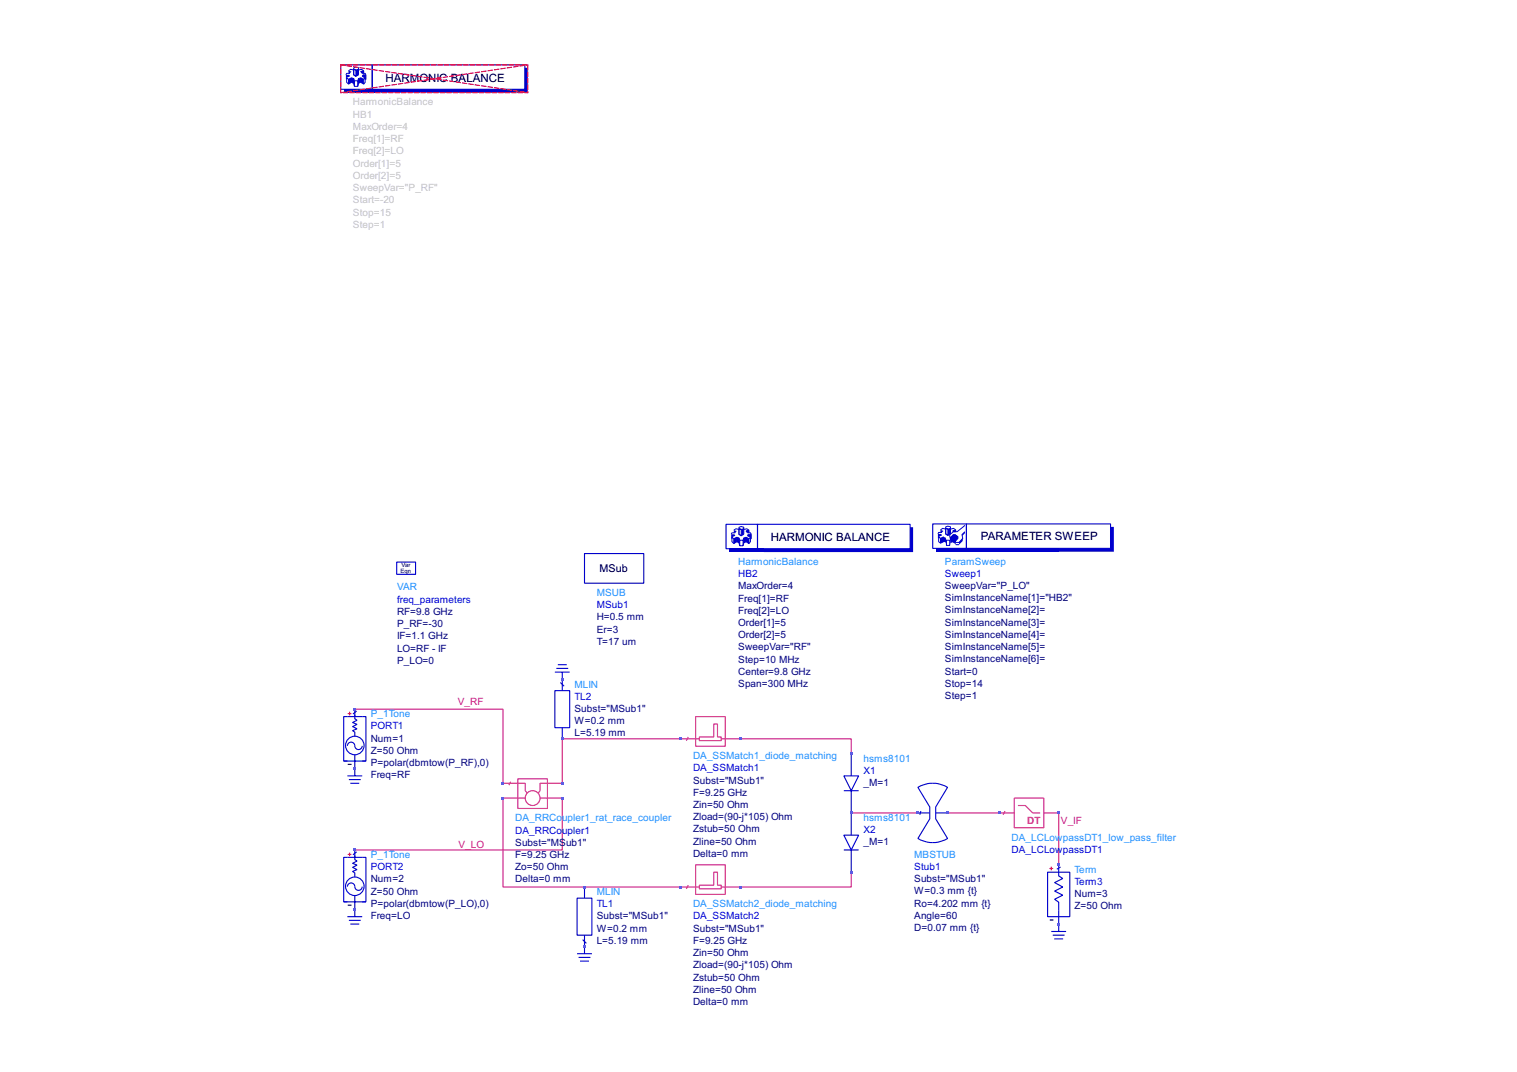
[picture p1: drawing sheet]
<svg xmlns="http://www.w3.org/2000/svg" width="297mm" height="210mm" viewBox="0 0 297 210" stroke-linecap="round" stroke-linejoin="round" font-family="sans-serif">
<path d="M69.5 138.9h29v14.5M98.5 156.3v17.4h34.8M110.1 156.3v10.1h-40.6M133.3 144.7h-23.2v8.7M144.9 144.7h21.8v2.9M166.7 159.2h13M185.5 159.2h10.2M207.3 159.2v10.1M166.7 170.8v2.9h-21.8" fill="none" stroke="#c71585" stroke-width=".22"/>
<path d="M66.7 12.7h6.2v4.8h-6.2zM72.9 12.7h29.9v4.8h-29.9z" fill="none" stroke="#0000cd" stroke-width=".22"/>
<g fill="none" stroke="#0000cd" stroke-width=".2">
<path d="M68.2 15.5l.6-.3v.9l-.6 .4zM68.2 15.5l-.3-.3v.9l.3 .4M68.5 14.4h-.6l-.2 .3M68.8 15.2l.5 .2v.9l-.5-.2M69.3 13.3l.4-.2 .5 .2v.3l-.5 .1-.4-.1zM69.3 13.6v1.1l.4 .2 .5-.2v-1.1M69.3 13.7l-.6-.1-.5 .3M69.3 16.3l.1 .6M69.3 15.4l.1 .4M69.4 16.9h.7M69.4 15.8v1.1M69.4 15.8h.7"/>
<path d="M70.1 15.8v1.1M70.2 13.7l.6-.1 .4 .3M70.2 16.3l-.1 .6M70.2 15.4l-.1 .4M70.6 15.2l.6 .3v1l-.6-.4zM70.6 15.2l-.4 .2v.9l.4-.2M71.2 14.4v-.5l-.6 .1 .3 .4h.6l.2 .3M71.2 15.5l.3-.3v.9l-.3 .4M71.7 14.7v.8h-.2M71.7 14.7h-.6l-.2 .2 .6 .3"/>
</g>
<g fill="#0000cd">
<path d="M67.3 17.5h6.8v.6h-6.8z"/>
<path d="M74.1 17.5h28.7v-4.2h.5v4.8h-29.2z"/>
<path d="M69.7 13.7l.5-.1v1.1l-.5 .2z"/>
</g>
<path d="M69.3 13.6l.4 .1v1.2l-.4-.2zM69.3 13.6l.4 .1" fill="none" stroke="#0000cd" stroke-width=".2"/>
<g fill="#0000cd">
<path d="M70.2 15.4l-.1 1.5v-1.1z"/>
<path d="M68.2 15.5l.6-.3v.9l-.6 .4z"/>
<path d="M70.2 15.4l.4-.2v.9l-.4 .2z"/>
<path d="M70.6 15.2l.6 .3v1l-.6-.4z"/>
<path d="M71.1 14.7h.6v.8h-.2v-.3l-.6-.3z"/>
<path d="M70.6 14l.6-.1v.5h-.3z"/>
<path d="M68.8 15.2l.5 .2 .1 .4v1.1l-.1-.6-.5-.2z"/>
<path d="M68.2 13.9l.6 .1-.3 .4h-.3z"/>
<path d="M67.7 14.7h.7l.1 .2-.6 .3v.3h-.2z"/>
</g>
<path d="M77.7 110.1h3.7v2.4h-3.7zM114.4 108.4h11.7v5.8h-11.7z" fill="none" stroke="#0000cd" stroke-width=".22"/>
<path d="M77.7 112.5h3.7v-2.4v2.4z" fill="#0000cd"/>
<path d="M68.1 149.7h.7M68.1 177.2h.7M205.6 180.1h.7" fill="none" stroke="#000" stroke-width=".22"/>
<g fill="none" stroke="#0000cd" stroke-width=".22">
<path d="M182.6 102.6h6.6v4.8h-6.6zM189.2 102.6h28.3v4.8h-28.3zM69.5 139.9v.8l.4 .3-.9 .5 .9 .3-.9 .5 .9 .4-.9 .4 .5 .3v.8M69.5 138.9v1.4M69.8 139.2l-.7 .6M108.6 135.2h2.9v7.3h-2.9zM108.6 131.6h2.9M108.9 130.9h2.4M109.2 130.2h1.8M109.7 133.6l.8 .8M110.1 131.6v1.5M110.1 133.3v1.9"/>
<path d="M67.3 149h4.4M68 149h-.7v-8.7h4.4v8.7h-.8M68 146a.77 .77 0 0 1 .9-.7 .77 .77 0 0 1 .6 1 .73 .73 0 0 0 .8 .5 .73 .73 0 0 0 .6-.8M68 151.9h2.9M68.3 152.6h2.3M68.6 153.4h1.7M69.5 147.8v4.1M110.1 142.5v1.9M165.2 151.9h2.9l-1.4 2.9zM165.2 154.8h2.9M166.7 147.6v4.3M166.7 154.8v8.7"/>
<path d="M179.7 159.2h2.4M180.3 158.8l-.2 .7M182.1 159.2v1.1l-2.4 3.9a5.7 5.7 0 0 0 5.8 0l-2.3-3.9v-1.1M182.1 159.2v-1.2l-2.4-3.8a5.7 5.7 0 0 1 5.8 0l-2.3 3.8v1.2M183.2 159.2h2.3M67.3 176.6h4.4M68 176.6h-.7v-8.7h4.4v8.7h-.8M68 173.6a.77 .77 0 0 1 .9-.7 .77 .77 0 0 1 .6 1 .73 .73 0 0 0 .8 .4 .73 .73 0 0 0 .6-.7M68 179.5h2.9M69.5 167.5v.8l.4 .3-.9 .4 .9 .4-.9 .4 .9 .5-.9 .3 .5 .3v.8M69.5 166.4v1.5M69.5 175.4v4.1"/>
<path d="M69.8 166.8l-.7 .6M113 175.9h2.9v7.2h-2.9zM114.4 173.9v2M165.2 163.5h2.9l-1.4 2.9zM165.2 166.4h2.9M166.7 166.4v4.4M205.1 170.8h4.4v8.7h-4.4zM207.3 169.3v2.2l.8 .5-1.6 .8 1.6 .9-1.6 .8 1.6 .8-1.6 .8 .8 .6v5.7M207.7 169.8l-.8 .4M68.3 180.2h2.3M68.6 180.9h1.7M113 186.7h2.9"/>
<path d="M113.3 187.5h2.3M113.6 188.2h1.7M114.1 184l.7 .7M114.4 183.1v2M114.4 185.3v1.4M205.8 182.4h2.9M206.1 183.1h2.4M206.4 183.8h1.8"/>
<circle cx="69.5" cy="146" r="1.81"/>
<circle cx="69.5" cy="173.5" r="1.81"/>
</g>
<path d="M68.1 139.7h.7M68.5 139.4v.7M68.1 167.3h.7M68.5 166.9v.8M205.5 170.1h.7M205.8 169.7v.7" fill="none" stroke="#ff4500" stroke-width=".22"/>
<g fill="none" stroke="#c71585" stroke-width=".22">
<path d="M133.3 144.7h3.6M134.8 144.3l-.4 .7M136.2 140.3h5.8v5.8h-5.8zM136.9 144.3h2.9v-2.5h.7v2.5h.7v.7h-4.3zM141.2 144.7h3.7M195.7 159.2h2.9M196.8 158.8l-.4 .7M198.6 156.3h5.8v5.8h-5.8zM199.3 157.7h1.5l1.4 1.5h1.5M204.4 159.2h2.9M133.3 173.7h3.6M134.8 173.3l-.4 .7"/>
<path d="M136.2 169.3h5.8v5.8h-5.8zM136.9 173.3h2.9v-2.5h.7v2.5h.7v.7h-4.3zM141.2 173.7h3.7"/>
</g>
<g fill="none" stroke="#0000cd" stroke-width=".2">
<path d="M184.2 105.4l.5-.3v1l-.5 .3zM184.2 105.4l-.4-.3v1l.4 .3M184.4 104.3h-.6l-.1 .2M185.2 103.2l.4-.2 .5 .2v.3l-.5 .1-.4-.1zM185.2 103.5v1l.4 .3 .5-.3v-1M185.2 103.6l-.6-.1-.4 .2M185.3 105.8h.7v1h-.7zM186.1 103.6l.6-.1 .4 .2M186.6 105.3v.8l.4 .3M186.6 106.1l-.5 .1M186.7 104.7v.4l-.6 .7v-.5zM187 104.7l.6 .4"/>
<path d="M187.1 106.6h.7M188.9 102.9l-1.5 1.2h-.7l-.7 .6v.4l.1 .2 .6-.6h.3l.6 .4v.3l-.6 .7 .1 .1h.7l.7-.8-.1-.7 .5-.6"/>
</g>
<g fill="#0000cd">
<path d="M183.2 107.4h24v.6h-24z"/>
<path d="M207.2 107.4h10.3v-4.2h.6v4.8h-10.9z"/>
<path d="M186.7 104.7h.3l.6 .4v.3l-.6 .7-.9-.5v-.3z"/>
<path d="M186 105.1l.1 .2v.5z"/>
<path d="M186.6 105.1l.5 .5-.1 .8-.4-.3-.5 .1v-.6z"/>
<path d="M186.6 104l.5-.3v.4h-.4z"/>
</g>
<path d="M186.6 104l.5-.3v.4h-.4z" fill="none" stroke="#0000cd" stroke-width=".2"/>
<g fill="#0000cd">
<path d="M188.9 104.1v.3l-.5 .6v-.3z"/>
<path d="M188.5 105.4v.5l-.7 .7v-.4z"/>
<path d="M187 106.1l.1 .1v.4l-.1-.1z"/>
<path d="M185.6 103.6l.5-.1v1l-.5 .3z"/>
</g>
<path d="M185.2 103.5l.4 .1v1.2l-.4-.3zM185.2 103.5l.4 .1" fill="none" stroke="#0000cd" stroke-width=".2"/>
<g fill="#0000cd">
<path d="M186.1 105.3l-.1 1.5z"/>
<path d="M184.2 105.4l.5-.3v1l-.5 .3z"/>
<path d="M184.7 105.1l.5 .2 .1 1.5-.1-.6-.5-.1z"/>
<path d="M184.2 103.7l.5 .3-.3 .3h-.2z"/>
<path d="M183.7 104.5h.6l.1 .3-.6 .3v.3h-.1z"/>
</g>
<g fill="none" stroke="#c71585" stroke-width=".22">
<path d="M98.5 153.4h4.3v1.4l.4 .5M98.5 156.3h4.3M100 153.1l-.3 .6M101.4 152.5h5.8v5.8h-5.8zM105.7 156.3h4.4M110.1 153.4h-4.4v1.4l-.3 .5"/>
<circle cx="104.3" cy="156.3" r="1.45"/>
</g>
<path d="M142.2 102.7h6.1v4.7h-6.1zM148.3 102.7h29.9v4.7h-29.9z" fill="none" stroke="#0000cd" stroke-width=".22"/>
<g fill="none" stroke="#0000cd" stroke-width=".2">
<path d="M143.7 105.5l.6-.3v.9l-.6 .3zM143.7 105.5l-.4-.3v.9l.4 .3M144 104.3h-.7l-.1 .3M144.3 105.2l.4 .1v1l-.4-.2M144.7 103.2l.4-.1 .5 .1v.3l-.5 .2-.4-.2zM144.7 103.5v1.1l.4 .3 .5-.3v-1.1M144.7 103.7l-.6-.2-.4 .3M144.7 106.3l.1 .6M144.7 105.3l.1 .5M144.8 106.9h.7M144.8 105.8v1.1M144.8 105.8h.7"/>
<path d="M145.5 105.8v1.1M145.6 103.7l.6-.2 .5 .3M145.6 106.3l-.1 .6M145.6 105.3l-.1 .5M146.1 105.2l.6 .3v.9l-.6-.3zM146.1 105.2l-.5 .1v1l.5-.2M146.7 104.3v-.5l-.6 .2 .3 .3h.5l.2 .3M146.7 105.5l.2-.3v.9l-.2 .3M147.1 104.6v.9h-.2M147.1 104.6h-.6l-.1 .3 .5 .3"/>
</g>
<g fill="#0000cd">
<path d="M142.7 107.4h6.9v.7h-6.9z"/>
<path d="M149.6 107.4h28.6v-4.2h.6v4.9h-29.2z"/>
<path d="M145.1 103.7l.5-.2v1.1l-.5 .3z"/>
</g>
<path d="M144.7 103.5l.4 .2v1.2l-.4-.3zM144.7 103.5l.4 .2" fill="none" stroke="#0000cd" stroke-width=".2"/>
<g fill="#0000cd">
<path d="M145.6 105.3l-.1 1.6v-1.1z"/>
<path d="M143.7 105.5l.6-.3v.9l-.6 .3z"/>
<path d="M145.6 105.3l.5-.1v.9l-.5 .2z"/>
<path d="M146.1 105.2l.6 .3v.9l-.6-.3z"/>
<path d="M146.5 104.6h.6v.9h-.2v-.3l-.5-.3z"/>
<path d="M146.1 104l.6-.2v.5h-.3z"/>
<path d="M144.3 105.2l.4 .1 .1 .5v1.1l-.1-.6-.4-.2z"/>
<path d="M143.7 103.8l.6 .2-.3 .3h-.3z"/>
<path d="M143.2 104.6h.6l.2 .3-.7 .3v.3h-.1z"/>
</g>
<path d="M66.7 12.7h36.6v5.4h-36.6zM66.7 18.1l36.6-5.4M66.7 12.7l36.6 5.4" fill="none" stroke="#f00" stroke-width=".21" stroke-dasharray=".8 .4"/>
<g fill="#4169e1">
<path d="M69.2 177.7h.6v.6h-.6z"/>
<path d="M69.2 166.1h.6v.6h-.6z"/>
<path d="M69.2 150.2h.6v.6h-.6z"/>
<path d="M69.2 138.6h.6v.6h-.6z"/>
<path d="M98.2 156h.6v.6h-.6z"/>
<path d="M98.2 153.1h.6v.6h-.6z"/>
<path d="M109.8 156h.6v.6h-.6z"/>
<path d="M109.8 153.1h.6v.6h-.6z"/>
<path d="M109.8 144.4h.6v.6h-.6z"/>
<path d="M109.8 132.8h.6v.5h-.6z"/>
<path d="M114.2 185h.5v.6h-.5z"/>
<path d="M114.2 173.4h.5v.6h-.5z"/>
<path d="M133 173.4h.6v.6h-.6z"/>
<path d="M133 144.4h.6v.6h-.6z"/>
<path d="M144.6 173.4h.6v.6h-.6z"/>
<path d="M144.6 144.4h.6v.6h-.6z"/>
<path d="M166.4 170.5h.6v.6h-.6z"/>
<path d="M166.4 158.9h.6v.6h-.6z"/>
<path d="M166.4 147.3h.6v.6h-.6z"/>
<path d="M179.4 158.9h.6v.6h-.6z"/>
<path d="M185.2 158.9h.6v.6h-.6z"/>
<path d="M195.4 158.9h.6v.6h-.6z"/>
<path d="M207 180.6h.6v.6h-.6z"/>
<path d="M207 169h.6v.6h-.6z"/>
<path d="M207 158.9h.6v.6h-.6z"/>
</g>
<g font-size="2.2">
<text x="75.5" y="16">HARMONIC BALANCE</text>
<text x="150.9" y="106">HARMONIC BALANCE</text>
<text x="192.1" y="105.8">PARAMETER SWEEP</text>
</g>
<text font-size="2.1" x="117.4" y="111.9">MSub</text>
<g font-size="2" fill="#c0c0c0">
<text x="69.1" y="20.7">HarmonicBalance</text>
<text x="69.1" y="23">HB1</text>
<text x="69.1" y="25.4">MaxOrder=4</text>
<text x="69.1" y="27.8">Freq[1]=RF</text>
<text x="69.1" y="30.2">Freq[2]=LO</text>
<text x="69.1" y="35">Order[2]=5</text>
<text x="69.1" y="32.6">Order[1]=5</text>
<text x="69.1" y="37.4">SweepVar=&quot;P_RF&quot;</text>
<text x="69.1" y="39.8">Start=-20</text>
<text x="69.1" y="44.6">Step=1</text>
<text x="69.1" y="42.2">Stop=15</text>
</g>
<g font-size="2" fill="#1e90ff">
<text x="144.6" y="110.6">HarmonicBalance</text>
<text x="185" y="110.5">ParamSweep</text>
<text x="77.7" y="115.6">VAR</text>
<text x="116.8" y="116.7">MSUB</text>
<text x="112.5" y="134.6">MLIN</text>
<text x="72.6" y="140.4">P_1Tone</text>
<text x="135.7" y="148.6">DA_SSMatch1_diode_matching</text>
<text x="169.1" y="149.1">hsms8101</text>
<text x="100.9" y="160.8">DA_RRCoupler1_rat_race_coupler</text>
<text x="169.1" y="160.7">hsms8101</text>
<text x="72.6" y="168">P_1Tone</text>
<text x="179" y="167.9">MBSTUB</text>
<text x="198.1" y="164.6">DA_LCLowpassDT1_low_pass_filter</text>
<text x="210.4" y="170.9">Term</text>
<text x="116.8" y="175.3">MLIN</text>
<text x="135.7" y="177.6">DA_SSMatch2_diode_matching</text>
</g>
<g font-size="2" fill="#00f">
<text x="144.6" y="113">HB2</text>
<text x="185" y="112.9">Sweep1</text>
<text x="77.7" y="118">freq_parameters</text>
<text x="116.8" y="119.1">MSub1</text>
<text x="112.5" y="137">TL2</text>
<text x="72.6" y="142.8">PORT1</text>
<text x="135.7" y="151">DA_SSMatch1</text>
<text x="169.1" y="151.5">X1</text>
<text x="100.9" y="163.2">DA_RRCoupler1</text>
<text x="169.1" y="163.1">X2</text>
<text x="198.1" y="167">DA_LCLowpassDT1</text>
<text x="72.6" y="170.4">PORT2</text>
<text x="179" y="170.3">Stub1</text>
<text x="210.4" y="173.3">Term3</text>
<text x="116.8" y="177.6">TL1</text>
<text x="135.7" y="180">DA_SSMatch2</text>
</g>
<g font-size="2" fill="#000080">
<text x="144.6" y="115.4">MaxOrder=4</text>
<text x="144.6" y="117.8">Freq[1]=RF</text>
<text x="185" y="115.3">SweepVar=&quot;P_LO&quot;</text>
<text x="185" y="117.7">SimInstanceName[1]=&quot;HB2&quot;</text>
<text x="77.7" y="125.2">IF=1.1 GHz</text>
<text x="77.7" y="120.4">RF=9.8 GHz</text>
<text x="77.7" y="122.8">P_RF=-30</text>
<text x="116.8" y="123.9">Er=3</text>
<text x="116.8" y="121.5">H=0.5 mm</text>
<text x="144.6" y="120.2">Freq[2]=LO</text>
<text x="144.6" y="122.6">Order[1]=5</text>
<text x="144.6" y="125">Order[2]=5</text>
<text x="185" y="120.1">SimInstanceName[2]=</text>
<text x="185" y="122.5">SimInstanceName[3]=</text>
<text x="185" y="124.9">SimInstanceName[4]=</text>
<text x="77.7" y="130">P_LO=0</text>
<text x="77.7" y="127.6">LO=RF - IF</text>
<text x="116.8" y="126.3">T=17 um</text>
<text x="144.6" y="127.4">SweepVar=&quot;RF&quot;</text>
<text x="144.6" y="129.8">Step=10 MHz</text>
<text x="185" y="127.3">SimInstanceName[5]=</text>
<text x="185" y="129.7">SimInstanceName[6]=</text>
<text x="144.6" y="132.2">Center=9.8 GHz</text>
<text x="144.6" y="134.6">Span=300 MHz</text>
<text x="185" y="132.1">Start=0</text>
<text x="185" y="134.5">Stop=14</text>
<text x="185" y="136.9">Step=1</text>
<text x="112.5" y="141.8">W=0.2 mm</text>
<text x="112.5" y="139.4">Subst=&quot;MSub1&quot;</text>
<text x="72.6" y="147.6">Z=50 Ohm</text>
<text x="72.6" y="145.2">Num=1</text>
<text x="112.5" y="144.2">L=5.19 mm</text>
<text x="72.6" y="152.4">Freq=RF</text>
<text x="72.6" y="150">P=polar(dbmtow(P_RF),0)</text>
<text x="135.7" y="153.4">Subst=&quot;MSub1&quot;</text>
<text x="135.7" y="155.8">F=9.25 GHz</text>
<text x="169.1" y="153.9">_M=1</text>
<text x="135.7" y="158.2">Zin=50 Ohm</text>
<text x="135.7" y="160.6">Zload=(90-j*105) Ohm</text>
<text x="100.9" y="168">F=9.25 GHz</text>
<text x="100.9" y="165.6">Subst=&quot;MSub1&quot;</text>
<text x="135.7" y="163">Zstub=50 Ohm</text>
<text x="135.7" y="167.8">Delta=0 mm</text>
<text x="135.7" y="165.4">Zline=50 Ohm</text>
<text x="169.1" y="165.5">_M=1</text>
<text x="72.6" y="172.8">Num=2</text>
<text x="100.9" y="172.8">Delta=0 mm</text>
<text x="100.9" y="170.4">Zo=50 Ohm</text>
<text x="179" y="172.7">Subst=&quot;MSub1&quot;</text>
<text x="72.6" y="180">Freq=LO</text>
<text x="72.6" y="177.6">P=polar(dbmtow(P_LO),0)</text>
<text x="72.6" y="175.2">Z=50 Ohm</text>
<text x="179" y="179.9">Angle=60</text>
<text x="179" y="177.5">Ro=4.202 mm {t}</text>
<text x="179" y="175.1">W=0.3 mm {t}</text>
<text x="210.4" y="178.1">Z=50 Ohm</text>
<text x="210.4" y="175.7">Num=3</text>
<text x="116.8" y="184.8">L=5.19 mm</text>
<text x="116.8" y="182.4">W=0.2 mm</text>
<text x="116.8" y="180">Subst=&quot;MSub1&quot;</text>
<text x="135.7" y="182.4">Subst=&quot;MSub1&quot;</text>
<text x="135.7" y="184.8">F=9.25 GHz</text>
<text x="179" y="182.3">D=0.07 mm {t}</text>
<text x="135.7" y="187.2">Zin=50 Ohm</text>
<text x="135.7" y="189.6">Zload=(90-j*105) Ohm</text>
<text x="135.7" y="196.8">Delta=0 mm</text>
<text x="135.7" y="194.4">Zline=50 Ohm</text>
<text x="135.7" y="192">Zstub=50 Ohm</text>
</g>
<g font-size="2" fill="#c71585">
<text x="89.6" y="138">V_RF</text>
<text x="201.1" y="161.3">DT</text>
<text x="207.7" y="161.2">V_IF</text>
<text x="89.8" y="166">V_LO</text>
</g>
<g font-size="1.2">
<text x="78.4" y="112.1">Eqn</text>
<text x="78.6" y="111.1">Var</text>
</g>
</svg>
